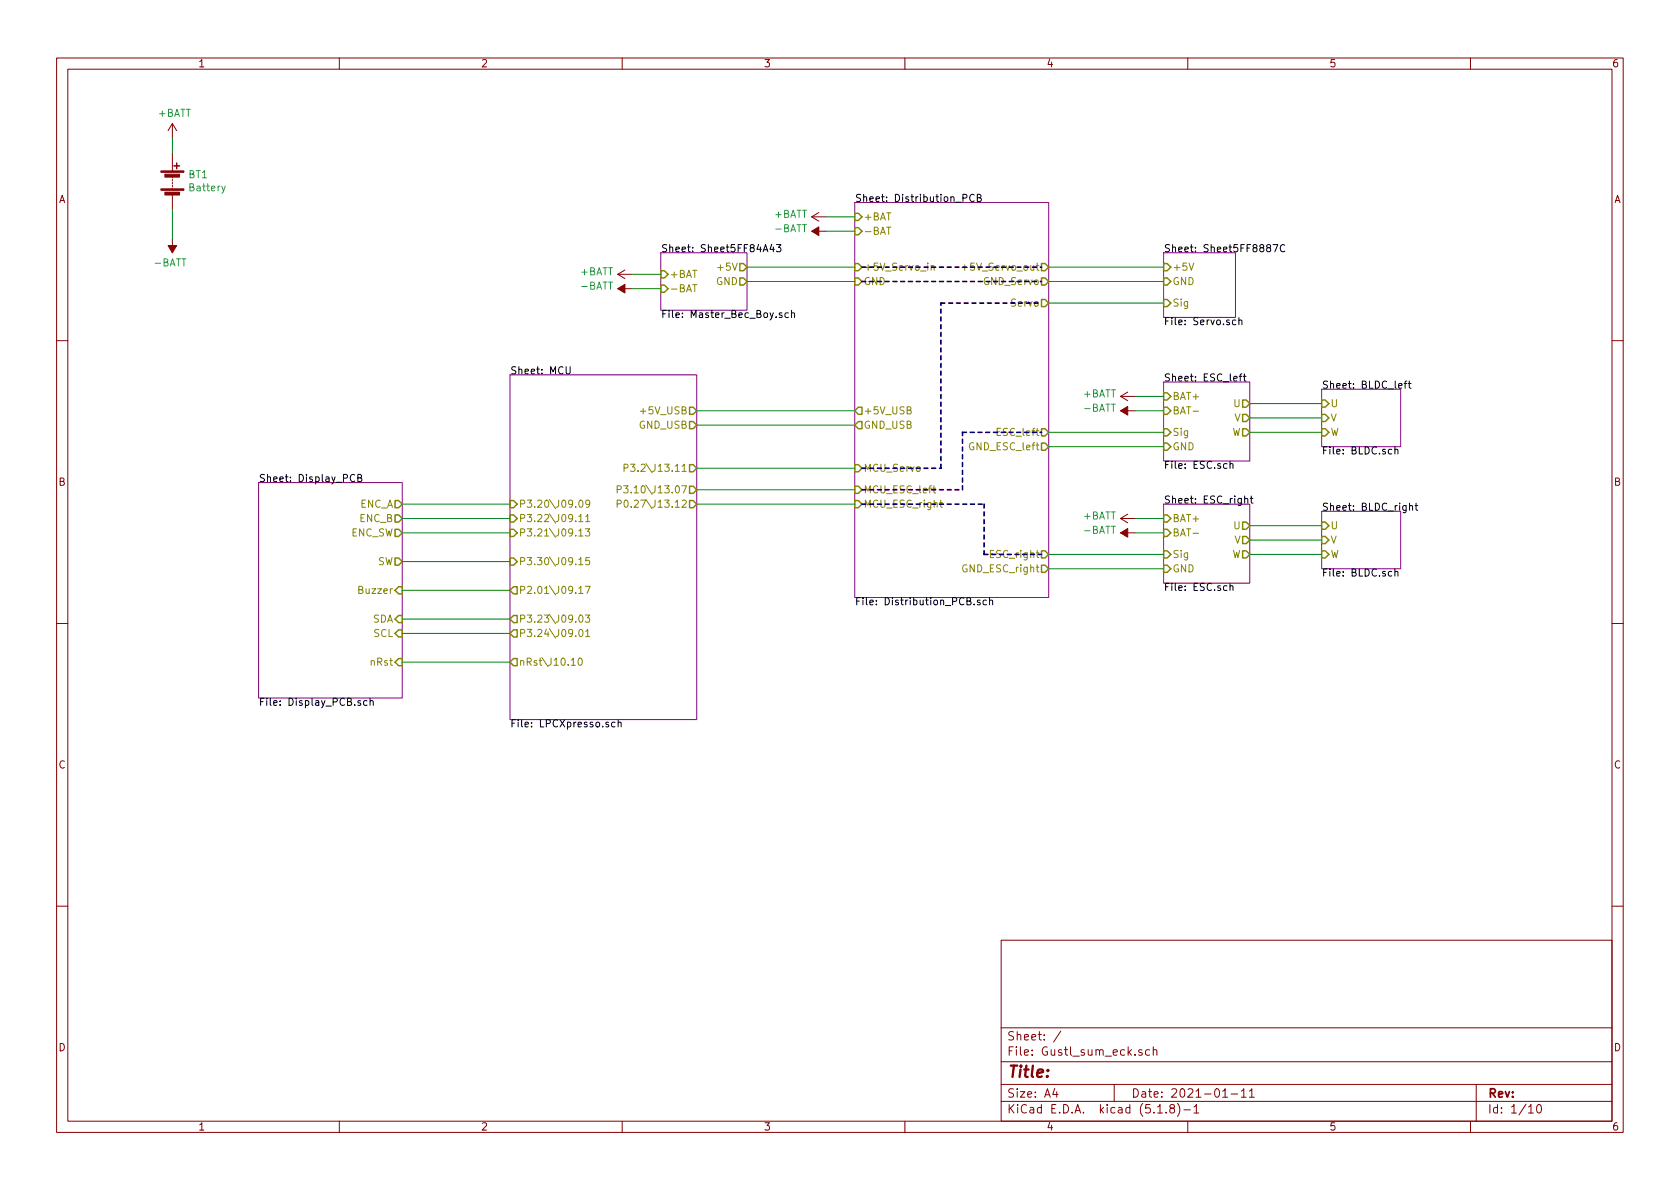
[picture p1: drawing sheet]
<svg xmlns="http://www.w3.org/2000/svg" width="297mm" height="210mm" viewBox="0 0 297 210" stroke-linecap="round" stroke-linejoin="round" font-family="sans-serif">
<g fill="none" stroke="#840000" stroke-width=".18">
<path d="M10 10.3h277v189.9h-277zM12 12.2h273v186.1h-273zM60 10.3v1.9M110 10.3v1.9M160 10.3v1.9M210 10.3v1.9M260 10.3v1.9M30.5 21.8l-.8 1.3M30.5 21.8v2.6M30.5 26.9v3.3M30.5 31.2v.3M30.5 31.7v.3"/>
<path d="M30.5 32.3v.2M30.5 32.8v.2M30.5 33.3v.2M30.5 34.5v2.6M30.5 21.8l.7 1.3M143.5 38.3l1.3 .8M143.5 38.3h2.5M144.8 37.6l-1.3 .7M30.5 42.2v2.5M109.2 48.5l1.3 .8M109.2 48.5h2.6M109.2 51h2.6"/>
<path d="M110.5 47.7l-1.3 .8M143.5 40.9h2.5M10 60.2h2M198.1 70.1l1.3 .8M198.1 70.1h2.6M198.1 72.6h2.6M199.4 69.3l-1.3 .8M285 60.2h2M198.1 94.2h2.6M198.1 91.7l1.3 .8M198.1 91.7h2.6M199.4 90.9l-1.3 .8"/>
<path d="M10 110.3h2M285 110.3h2M10 160.2h2M177 166.3h108v32h-108zM285 160.2h2M60 198.3v1.9M110 198.3v1.9M160 198.3v1.9M177 194.8h108M177 191.8h108M177 187.8h108M177 181.8h108"/>
<path d="M186.5 192.5l-.4 1h1M186.8 193v1M187.6 182.3l-1.3 2M197 191.8v3M201.9 185.7a.37 .37 0 0 0-.6 .1l.1 .2 .5 .2 .1 .1-.2 .3-.5-.1M203.3 185.7l-.5-.1-.3 .3 .1 .6 .2 .1 .5-.1M203.9 185.7h.1a.37 .37 0 0 1 .5 .1v.8M203.9 185.1v1.5M204.7 196.8h.8M206.2 196.7v.1M207.1 196l-.3-.3 .2-.3a.48 .48 0 0 1 .6 .1l-.1 .4a.52 .52 0 0 0-.6 .2 .52 .52 0 0 0 .1 .6l.4 .1 .2-.1 .1-.4-.3-.3M208.2 195.1a1.71 1.71 0 0 1 0 2.3"/>
<path d="M209.3 196.3h1.2M210 198.3v1.9M211.1 195.8l.4-.5v1.5M211.1 196.8h.9M216.2 193l.4-.5v1.5M216.2 194h.8M217.7 193.5h1.1M219.5 193l.4-.5v1.5M219.5 194h.8M220.9 193l.4-.5v1.5M220.9 194h.9M260 198.3v1.9"/>
<path d="M261 191.8v6.5M270.3 195.8l.4-.5v1.5M270.3 196.8h.8M271.8 195.5l.4-.2a.94 .94 0 0 1 0 1.5 .79 .79 0 0 1-.4-1.3z"/>
</g>
<path d="M151.1 35.8h34.3v69.9h-34.3zM116.8 44.7h15.3v10.2h-15.3zM205.7 44.7h12.7v11.4h-12.7zM90.2 66.3h33v60.9h-33zM205.7 67.6h15.3v13.9h-15.3zM233.7 68.8h13.9v10.2h-13.9zM45.7 85.3h25.4v38.1h-25.4zM205.7 89.1h15.3v14h-15.3zM233.7 90.4h13.9v10.2h-13.9z" fill="none" stroke="#840084" stroke-width=".18"/>
<g fill="none" stroke="#000" stroke-width=".18">
<path d="M170.3 35l.6-.1v-.4l-.2-.1h-.4v1.2M172.2 34.5a.6 .6 0 0 0-.8 .4 .6 .6 0 0 0 .6 .7l.2-.1M172.8 35l.5-.1 .2-.2-.1-.2-.6-.1v1.2h.5l.2-.1v-.3l-.3-.2M136.4 43.2l-.3 .9h.8M136.7 43.7v.8M137.3 43.3h.8l-.5 .4 .4 .2 .1 .4-.3 .2-.5-.1M138.3 55.4l-.4-.1-.1 .2v.2l.5 .1v.3h-.5M139.4 55.4l-.4-.1-.2 .2 .1 .6h.5M140 55.4l.1-.1 .3 .1 .1 .8M140 54.9v1.3M218.5 56.6h-.4l-.2 .2 .1 .6h.5M219 56.7l.2-.1h.3l.1 .8"/>
<path d="M219 56.2v1.2M225.1 43.3h.8l-.5 1.2M227.2 43.4a.6 .6 0 0 0-.9 .4 .6 .6 0 0 0 .6 .7l.3-.1M100.1 64.8v1.1l.2 .2h.3l.2-.2v-1.1M219.1 66.5h.5M219.6 66.1l-.3 .2v1.1M219.8 66.5h.5M220 66.1v1.1l.3 .2M246.1 79.5l-.4-.1-.2 .3 .1 .5h.5M246.6 79.6l.2-.2 .3 .1 .1 .8M246.6 79v1.3M248.3 67.8h.4"/>
<path d="M248.7 67.4l-.3 .2v1.1M249 67.8h.5M249.2 67.4v1.1l.3 .2M62.7 84a.6 .6 0 0 0-.8 .4 .6 .6 0 0 0 .6 .8l.2-.2M63.3 84.5l.5-.1 .1-.2v-.2l-.6-.1v1.3h.5l.1-.2 .1-.3-.3-.2M217.5 82.1l.2-.1h.3v.8M217.5 81.6v1.2M220.1 88.3l.2-.2 .2 .1 .1 .8M220.1 87.7v1.3M221.1 88.1h.4M221.2 87.7v1.1l.3 .2M249.2 89.5l.2-.1 .3 .1 .1 .7"/>
<path d="M249.2 89v1.2M250.2 89.4h.5M250.4 89v1.1l.3 .1M172.2 106.8v.2M173.3 106.2l-.3-.1-.2 .2v.2l.5 .1v.3h-.5M174.4 106.2l-.3-.1-.3 .2 .1 .6h.5M175 106.2l.1-.1 .3 .1 .1 .8M175 105.7v1.3M217.5 103.7l.2-.1h.3v.8M217.5 103.1v1.3M246.1 101.1l-.4-.1-.2 .3 .1 .5h.5M246.6 101.2l.2-.2 .3 .1 .1 .8"/>
<path d="M246.6 100.6v1.3M63.8 123.9h-.4l-.1 .2v.2l.5 .1v.3h-.5M64.9 123.9h-.4l-.2 .2 .1 .6h.5M65.4 124l.2-.1h.3l.1 .8M65.4 123.5v1.2M108.7 127.8l-.3-.1-.3 .2 .2 .6h.4M109.3 127.8l.2-.1 .3 .1v.7M109.3 127.3v1.2"/>
</g>
<g fill="none" stroke="#848400" stroke-width=".25">
<path d="M151.1 37.7h.7l.6 .6-.6 .7h-.7zM116.8 47.9h.7l.6 .6-.6 .6h-.7zM116.8 50.4h.7l.6 .6-.6 .7h-.7zM130.8 46.6h.6l.7 .6-.7 .7h-.6zM130.8 49.1h.6l.7 .7-.7 .6h-.6zM151.1 46.6h.7l.6 .6-.6 .7h-.7zM151.1 49.1h.7l.6 .7-.6 .6h-.7zM151.1 40.3h.7l.6 .6-.6 .6h-.7zM184.1 53h.7l.6 .6-.6 .6h-.7zM184.1 46.6h.7l.6 .6-.6 .7h-.7zM184.1 49.1h.7l.6 .7-.6 .6h-.7zM205.7 46.6h.7l.6 .6-.6 .7h-.7z"/>
<path d="M205.7 53h.7l.6 .6-.6 .6h-.7zM205.7 49.1h.7l.6 .7-.6 .6h-.7zM121.9 72h.7l.6 .6-.6 .7h-.7zM121.9 74.5h.7l.6 .7-.6 .6h-.7zM151.8 72h.6v1.3h-.6l-.7-.7zM151.8 74.5h.6v1.3h-.6l-.7-.6zM184.1 75.8h.7l.6 .6-.6 .7h-.7zM184.1 78.4h.7l.6 .6-.6 .6h-.7zM205.7 69.5h.7l.6 .6-.6 .6h-.7zM205.7 72h.7l.6 .6-.6 .7h-.7zM205.7 75.8h.7l.6 .6-.6 .7h-.7zM205.7 78.4h.7l.6 .6-.6 .6h-.7z"/>
<path d="M219.7 70.7h.6l.7 .7-.7 .6h-.6zM219.7 73.3h.6l.7 .6-.7 .6h-.6zM219.7 75.8h.6l.7 .6-.7 .7h-.6zM233.7 70.7h.6l.6 .7-.6 .6h-.6zM233.7 73.3h.6l.6 .6-.6 .6h-.6zM233.7 75.8h.6l.6 .6-.6 .7h-.6zM69.8 88.5h.7l.6 .6-.6 .7h-.7zM69.8 91.1h.7l.6 .6-.6 .6h-.7zM69.8 93.6h.7l.6 .6-.6 .7h-.7zM69.8 98.7h.7l.6 .6-.6 .6h-.7zM90.2 88.5h.6l.6 .6-.6 .7h-.6zM90.2 91.1h.6l.6 .6-.6 .6h-.6z"/>
<path d="M90.2 93.6h.6l.6 .6-.6 .7h-.6zM90.2 98.7h.6l.6 .6-.6 .6h-.6zM121.9 86h.7l.6 .6-.6 .6h-.7zM121.9 88.5h.7l.6 .6-.6 .7h-.7zM121.9 82.2h.7l.6 .6-.6 .6h-.7zM151.1 86h.7l.6 .6-.6 .6h-.7zM151.1 88.5h.7l.6 .6-.6 .7h-.7zM151.1 82.2h.7l.6 .6-.6 .6h-.7zM184.1 97.4h.7l.6 .6-.6 .7h-.7zM184.1 99.9h.7l.6 .7-.6 .6h-.7zM205.7 91.1h.7l.6 .6-.6 .6h-.7zM205.7 93.6h.7l.6 .6-.6 .7h-.7z"/>
<path d="M205.7 97.4h.7l.6 .6-.6 .7h-.7zM205.7 99.9h.7l.6 .7-.6 .6h-.7zM219.7 92.3h.6l.7 .7-.7 .6h-.6zM219.7 94.9h.6l.7 .6-.7 .6h-.6zM219.7 97.4h.6l.7 .6-.7 .7h-.6zM233.7 92.3h.6l.6 .7-.6 .6h-.6zM233.7 94.9h.6l.6 .6-.6 .6h-.6zM233.7 97.4h.6l.6 .6-.6 .7h-.6zM70.5 103.8h.6v1.2h-.6l-.7-.6zM70.5 108.8h.6v1.3h-.6l-.7-.6zM70.5 111.4h.6v1.2h-.6l-.7-.6zM70.5 116.5h.6v1.2h-.6l-.7-.6z"/>
<path d="M90.2 104.4l.6-.6h.6v1.2h-.6zM90.2 117.1l.6-.6h.6v1.2h-.6zM90.8 108.8h.6v1.3h-.6l-.6-.6zM90.8 111.4h.6v1.2h-.6l-.6-.6z"/>
</g>
<g fill="none" stroke="#848400" stroke-width=".18">
<path d="M122.5 50.3h.7M156.8 40.2h.7M164.6 47.1l.2-.1h.3l.1 .8M164.6 47v.8M170.1 47.3h.9M210.2 46.5l.4 1.3 .5-1.3M160.4 72.5h.5l.2-.2-.1-.2-.6-.2v1.3h.5l.2-.1v-.3l-.3-.3M210.9 72.7h1M102.3 91.3l.4-.3v1.2M102.3 93.9l.4-.4v1.3M102.3 99l.4-.4v1.3M102.3 92.2h.8"/>
<path d="M102.3 94.8h.8M102.3 99.9h.8M102.5 88.5l.1-.1a.67 .67 0 0 1 .5 .7 .67 .67 0 0 1-.5 .6 .83 .83 0 0 1-.1-1.2zM103.5 93.5h.8l-.4 .5 .3 .1v.6l-.5 .1-.2-.1M103.6 91.3l.3-.3v1.2M103.6 92.2h.7M104.2 98.6h-.6v.6l.1-.1 .5 .1v.5l-.2 .2-.4-.2M104.3 89l-.3 .2h-.2l-.2-.2v-.4l.2-.2h.2l.3 .3a.97 .97 0 0 1-.3 1h-.3M109.1 86.6l.6-.1 .2-.2-.1-.3-.2-.1h-.5v1.3M109.1 89.1l.6-.1 .2-.1-.1-.3-.2-.2h-.5v1.3M110.3 85.9h.7l-.4 .5 .4 .1v.5l-.2 .2-.5-.2M110.3 82.7l.7-.1v-.4l-.2-.1h-.5v1.3"/>
<path d="M110.4 88.6l.2-.2a.69 .69 0 0 1 .5 .7 .69 .69 0 0 1-.5 .6l-.2-.1-.1-.4zM111.5 82.1h.8l-.5 .5 .4 .1 .1 .4-.3 .3-.5-.2M164.9 86.3h.5M165.1 85.9v1.1l.3 .2M166.1 88.9h.5M166.3 88.4v1.1l.3 .2M210.9 94.3h1M101 117.6h.7M102.3 104l.4-.3v1.2M102.3 116.5l.2-.1a.67 .67 0 0 1 .5 .6 .67 .67 0 0 1-.5 .6l-.3-.4zM102.3 104.9h.8M102.5 108.9l.1-.1a.67 .67 0 0 1 .5 .6 .67 .67 0 0 1-.5 .6l-.3-.5z"/>
<path d="M102.5 111.4l.1-.1a.67 .67 0 0 1 .5 .6 .67 .67 0 0 1-.5 .7 .83 .83 0 0 1-.1-1.2zM103.5 103.7h.8l-.5 1.2M103.5 108.8h.8l-.4 .4 .3 .2v.6h-.5l-.2-.1M103.6 111.7l.3-.4v1.3M103.6 112.6h.7"/>
</g>
<g fill="#840000" stroke="#840000" stroke-width=".18">
<path d="M198.1 94.2l1.3-.7v1.5z"/>
<path d="M143.5 40.9l1.3-.8v1.6z"/>
<path d="M109.2 51l1.3-.7v1.5z"/>
<path d="M198.1 72.6l1.3-.7v1.5z"/>
<path d="M29.7 43.4h1.5l-.7 1.3z"/>
<path d="M28.4 33.4h4.1v.2h-4.1z"/>
<path d="M28.4 30.2h4.1v.3h-4.1z"/>
<path d="M29.2 34h2.5v.5h-2.5z"/>
<path d="M29.2 30.8h2.5v.5h-2.5z"/>
</g>
<path d="M30.7 29.3h1M31.2 28.8v1" fill="none" stroke="#840000" stroke-width=".25"/>
<path d="M39.8 32.9l-.4 1.2-.2 .1" fill="none" stroke="#008484" stroke-width=".18"/>
<path d="M152.4 49.8h31.7M152.4 47.2h31.7M166.4 53.6h17.7M170.2 76.4h13.9M152.4 82.8h14M152.4 86.6h17.8M152.4 89.1h21.6M166.4 82.8v-29.2M170.2 86.6v-10.2M174 89.1v8.9M174 98h10.1" fill="none" stroke="#0000c2" stroke-width=".3" stroke-dasharray=".7 .7"/>
<g fill="none" stroke="#008400" stroke-width=".18">
<path d="M30.5 24.4v2.5M30.5 37.1v5.1M146 38.3h5.1M111.8 51h5M111.8 48.5h5M132.1 49.8h19M132.1 47.2h19M146 40.9h5.1M185.4 49.8h20.3M185.4 53.6h20.3M185.4 47.2h20.3M123.2 72.6h27.9"/>
<path d="M123.2 75.2h27.9M185.4 76.4h20.3M185.4 79h20.3M200.7 70.1h5M200.7 72.6h5M221 76.4h12.7M221 71.4h12.7M221 73.9h12.7M71.1 89.1h19.1M71.1 91.7h19.1M71.1 94.2h19.1M71.1 99.3h19.1"/>
<path d="M123.2 86.6h27.9M123.2 82.8h27.9M123.2 89.1h27.9M185.4 98h20.3M200.7 91.7h5M200.7 94.2h5M221 98h12.7M221 93h12.7M221 95.5h12.7M71.1 104.4h19.1M71.1 109.5h19.1M71.1 112h19.1"/>
<path d="M71.1 117.1h19.1M185.4 100.6h20.3"/>
</g>
<text font-size="2.8" fill="#840000" x="178" y="190.5">Title:</text>
<g font-size="2.1" fill="#840000">
<text x="178" y="184">Sheet: /</text>
<text x="178" y="186.7">File: Gustl_sum_eck.sch</text>
<text x="178" y="196.9">KiCad E.D.A. kicad (5.1.8)-1</text>
<text x="178" y="194.1">Size: A4</text>
<text x="200" y="194.1">Date: 2021-01-11</text>
<text x="263" y="194.1">Rev:</text>
<text x="263" y="196.9">Id: 1/10</text>
</g>
<g font-size="1.8" fill="#840000">
<text x="35" y="11.9">1</text>
<text x="85" y="11.9">2</text>
<text x="135" y="11.9">3</text>
<text x="185" y="11.9">4</text>
<text x="235" y="11.9">5</text>
<text x="285" y="11.9">6</text>
<text x="10.4" y="35.9">A</text>
<text x="285.4" y="35.9">A</text>
<text x="10.4" y="85.9">B</text>
<text x="285.4" y="85.9">B</text>
<text x="10.4" y="135.9">C</text>
<text x="285.4" y="135.9">C</text>
<text x="10.4" y="185.9">D</text>
<text x="285.4" y="185.9">D</text>
<text x="35" y="199.9">1</text>
<text x="85" y="199.9">2</text>
<text x="135" y="199.9">3</text>
<text x="185" y="199.9">4</text>
<text x="235" y="199.9">5</text>
<text x="285" y="199.9">6</text>
</g>
<g font-size="1.8" fill="#008484">
<text x="28" y="20.7">+BATT</text>
<text x="33.4" y="31.5">BT1</text>
<text x="33.6" y="33.8">Battery</text>
<text x="136.9" y="38.5">+BATT</text>
<text x="137.2" y="41.1">-BATT</text>
<text x="27.4" y="47.1">-BATT</text>
<text x="102.6" y="48.7">+BATT</text>
<text x="102.9" y="51.2">-BATT</text>
<text x="191.5" y="70.3">+BATT</text>
<text x="191.8" y="72.8">-BATT</text>
<text x="191.5" y="91.9">+BATT</text>
<text x="191.8" y="94.4">-BATT</text>
</g>
<g font-size="1.8">
<text x="151.1" y="35.7">Sheet: Distribution_PCB</text>
<text x="116.8" y="44.6">Sheet: Sheet5FF84A43</text>
<text x="205.7" y="44.6">Sheet: Sheet5FF8887C</text>
<text x="116.8" y="56.2">File: Master_Bec_Boy.sch</text>
<text x="205.7" y="57.5">File: Servo.sch</text>
<text x="90.2" y="66.2">Sheet: MCU</text>
<text x="205.7" y="67.5">Sheet: ESC_left</text>
<text x="233.7" y="68.7">Sheet: BLDC_left</text>
<text x="205.7" y="82.9">File: ESC.sch</text>
<text x="233.7" y="80.4">File: BLDC.sch</text>
<text x="45.7" y="85.2">Sheet: Display_PCB</text>
<text x="205.7" y="89">Sheet: ESC_right</text>
<text x="233.7" y="90.3">Sheet: BLDC_right</text>
<text x="233.7" y="101.9">File: BLDC.sch</text>
<text x="151.1" y="107">File: Distribution_PCB.sch</text>
<text x="205.7" y="104.5">File: ESC.sch</text>
<text x="45.7" y="124.8">File: Display_PCB.sch</text>
<text x="90.2" y="128.6">File: LPCXpresso.sch</text>
</g>
<g font-size="1.8" fill="#848400">
<text x="152.7" y="39">+BAT</text>
<text x="152.7" y="41.5">-BAT</text>
<text x="127.4" y="47.9">+5V</text>
<text x="152.7" y="47.9">+5V_Servo_in</text>
<text x="171.1" y="47.9">+5V_Servo_out</text>
<text x="207.3" y="47.9">+5V</text>
<text x="118.4" y="49.1">+BAT</text>
<text x="118.4" y="51.7">-BAT</text>
<text x="126.6" y="50.4">GND</text>
<text x="152.7" y="50.4">GND</text>
<text x="174.1" y="50.4">GND_Servo</text>
<text x="207.3" y="50.4">GND</text>
<text x="179" y="54.2">Servo</text>
<text x="207.3" y="54.2">Sig</text>
<text x="207.3" y="70.7">BAT+</text>
<text x="113" y="75.8">GND_USB</text>
<text x="113.7" y="73.3">+5V_USB</text>
<text x="152.7" y="73.3">+5V_USB</text>
<text x="152.7" y="75.8">GND_USB</text>
<text x="176.6" y="77.1">ESC_left</text>
<text x="207.3" y="73.3">BAT-</text>
<text x="207.3" y="77.1">Sig</text>
<text x="217.8" y="77.1">W</text>
<text x="218.2" y="72">U</text>
<text x="218.3" y="74.5">V</text>
<text x="235.2" y="72">U</text>
<text x="235.2" y="74.5">V</text>
<text x="235.2" y="77.1">W</text>
<text x="112.1" y="83.4">P3.2\J13.11</text>
<text x="152.7" y="83.4">MCU_Servo</text>
<text x="171.7" y="79.6">GND_ESC_left</text>
<text x="207.3" y="79.6">GND</text>
<text x="63.6" y="89.8">ENC_A</text>
<text x="91.7" y="89.8">P3.20\J09.09</text>
<text x="111.2" y="87.2">P3.10\J13.07</text>
<text x="111.2" y="89.8">P0.27\J13.12</text>
<text x="152.7" y="87.2">MCU_ESC_left</text>
<text x="152.7" y="89.8">MCU_ESC_right</text>
<text x="62" y="94.9">ENC_SW</text>
<text x="63.6" y="92.3">ENC_B</text>
<text x="91.7" y="92.3">P3.22\J09.11</text>
<text x="91.7" y="94.9">P3.21\J09.13</text>
<text x="207.3" y="92.3">BAT+</text>
<text x="207.3" y="94.9">BAT-</text>
<text x="218.2" y="93.6">U</text>
<text x="235.2" y="93.6">U</text>
<text x="66.8" y="99.9">SW</text>
<text x="91.7" y="99.9">P3.30\J09.15</text>
<text x="170.4" y="101.2">GND_ESC_right</text>
<text x="175.3" y="98.7">ESC_right</text>
<text x="207.3" y="98.7">Sig</text>
<text x="207.3" y="101.2">GND</text>
<text x="217.8" y="98.7">W</text>
<text x="218.3" y="96.1">V</text>
<text x="235.2" y="96.1">V</text>
<text x="235.2" y="98.7">W</text>
<text x="63.8" y="105">Buzzer</text>
<text x="91.7" y="105">P2.01\J09.17</text>
<text x="65.9" y="110.1">SDA</text>
<text x="66.1" y="112.6">SCL</text>
<text x="91.7" y="110.1">P3.23\J09.03</text>
<text x="91.7" y="112.6">P3.24\J09.01</text>
<text x="65.7" y="117.7">nRst</text>
<text x="91.7" y="117.7">nRst\J10.10</text>
</g>
</svg>
